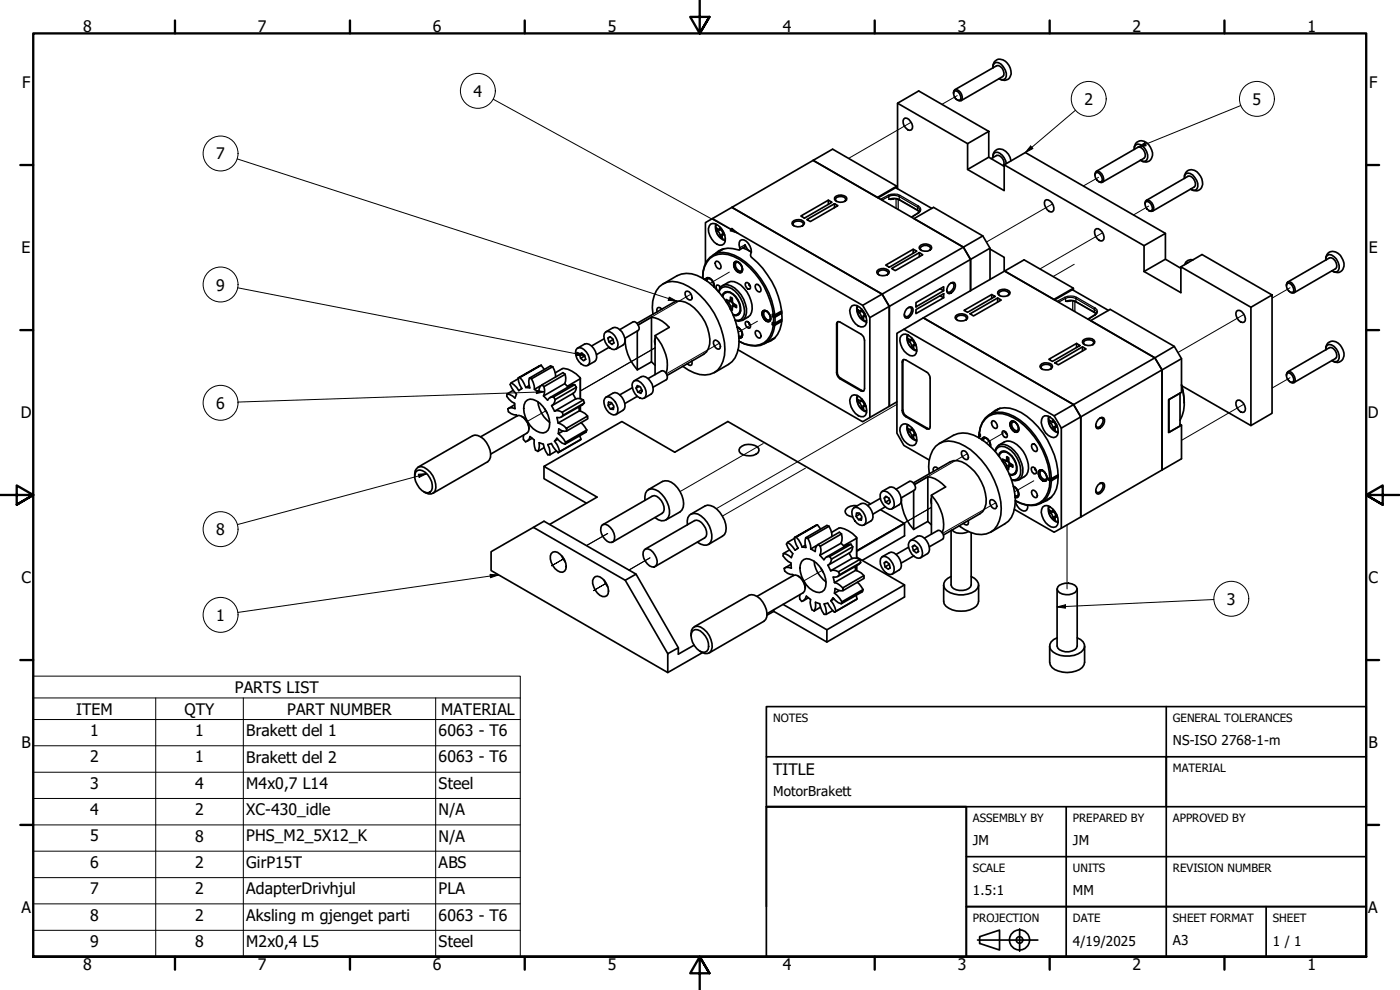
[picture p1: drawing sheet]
<svg xmlns="http://www.w3.org/2000/svg" width="420mm" height="297mm" viewBox="0 0 420 297" stroke-linecap="round" stroke-linejoin="round" font-family="sans-serif">
<!-- layer: Tweak Trail (ISO) -->
<g fill="none" stroke="#000" stroke-width=".3">
<path d="M273.4 36.7l-18.8 10.8M287.3 28.7l-4.6 2.6M329.7 53.2l-4.6 2.6M315.8 61.2l-19.8 11.4M322.4 79.3l-6.4 3.7M330.9 69.8l-18.8 10.9M344.7 61.8l-4.5 2.7M207.4 88.3l-15.9 9.2M218.9 81.6l-5.8 3.4M227.3 96.4l-5.7 3.3M373.3 94.3l-19.8 11.5M387.2 86.3l-5.4 3.2"/>
<path d="M196.6 104.4l-22.4 12.9M196.6 104.3l-22.4 13M215.9 103l-15.9 9.1M387.2 113.3l-5.4 3.1M163.8 123.2l-5.6 3.3M229 133.1l-24.9 14.4M269.2 121.3l-54.3 31.3M290.3 136.1l-15.9 9.2M301.8 129.5l-5.8 3.4M373.3 121.3l-18.7 10.8M241.7 140.4l-24.9 14.5M288.4 158.2v.2"/>
<path d="M298.8 150.9l-15.9 9.1M310.3 144.3l-5.8 3.3M320.2 157.5v19.2M169.2 167.6l-3.8 2.2 3.8-2.2M181.9 175l-3.8 2.2 3.8-2.2M182.4 160.1l-6.4 3.6M195.1 167.4l-6.4 3.7M246.8 171.1l-5.7 3.3M257.1 165.1l22.4-12.8-22.4 12.9"/>
</g>
<!-- layer: Visible (ISO) -->
<g fill="none" stroke="#000" stroke-width=".51">
<path d="M298.7 18.3a2.46 2.46 0 0 1 3.6 .7 3.5 3.5 0 0 1 .2 4.8 2.33 2.33 0 0 1-2.7-.2l.8 .3h.6a1.99 1.99 0 0 0 .5-2.9 3.2 3.2 0 0 0-2.7-2.3l-.6 .3-.3 .5-.1 .9v-.9zM269.4 31l21 12.1M271.2 35.7l.4-.3a2.8 2.8 0 0 1 2.2 3.1l-.3 .5a1.8 1.8 0 0 1-2.2-1.2l-.3-1.6zM286.2 28.1l.1-.9 .3-.3a2.18 2.18 0 0 1 1.9 3.2l-.5 .2-.7-.3M286.5 27.3a1.97 1.97 0 0 1 1.7 2.6l-.4 .2a1.93 1.93 0 0 1-1.3-2.8zM286.6 26.9l12.5-7.2a2.09 2.09 0 0 1 1.8 3.3l-12.5 7.2M296.7 39.4l-21-12.1-6.3 3.7v25.6M250.5 59.2a2.39 2.39 0 0 1 3.6 .3 1.58 1.58 0 0 1-2 1.2l-1.4-.5-.3-.5zM263.5 59.4l5.3-3.1 10.9 6.2M267.8 59.6l2.1 .4 6 3.5M269.1 55.9l-5.8 3.3-19.3-11.1 5.9-3.3 19.2 11.1v.6M290.4 43.1l6.3-3.7v7.8l-6.3 3.6z"/>
<path d="M290.4 50.8l11 6.4v-7.7l6.3-3.7 42.1 24.2M296.7 47.2l4.7 2.7M297.4 47.6l1.7-.9a2.16 2.16 0 0 1 2 3M301.4 49.5l41.9 24.2M303.4 48.2a3.6 3.6 0 0 0-4.1-3.4 2.25 2.25 0 0 0-1.3 2.5l.3-1.3a1.77 1.77 0 0 1 2.5 .6l1 1.6 .2 .9M328.6 52.6l.1-.9 .4-.3a2.18 2.18 0 0 1 1.8 3.3l-.4 .1-.8-.3M328.9 51.8a1.97 1.97 0 0 1 1.7 2.6l-.3 .2a1.86 1.86 0 0 1-1.4-2.8zM329 51.4l12.5-7.2a2.16 2.16 0 0 1 1.8 3.3l-12.5 7.2M341.1 42.7a2.49 2.49 0 0 1 3.7 .8 3.4 3.4 0 0 1 .1 4.8 2.23 2.23 0 0 1-2.6-.2l.7 .3h.7a2.12 2.12 0 0 0 .4-2.9 3.2 3.2 0 0 0-2.7-2.3l-.5 .3-.4 .5-.1 .8v-.8zM356.2 51.4a2.42 2.42 0 0 1 3.6 .8 3.4 3.4 0 0 1 .2 4.7 2.33 2.33 0 0 1-2.7-.1l1.4 .3a2.09 2.09 0 0 0 .5-2.9 2.79 2.79 0 0 0-3.3-2.1l-.4 .6v.8v-.9zM211.7 79.2v-12.4l2.1-1.2 45.1 26 2.1 3.7v30l-2.1 1.2-37.4-21.5M213.3 67.2a2.49 2.49 0 0 1 3 1.2 4.3 4.3 0 0 1 1 4.7 2.02 2.02 0 0 1-3-.5 5 5 0 0 1-1.4-4.8z"/>
<path d="M213.8 65.6l5.8-3.4 45.1 26.1 2.2 3.6v30M214.6 76.1a7 7 0 0 1 7.3-1.1l.2-.3a2.97 2.97 0 0 1 0-2.5 1.76 1.76 0 0 1 2.5 .9 3.4 3.4 0 0 1 .6 3.5l.2 .4a25 25 0 0 1 9.3 18.3 8.1 8.1 0 0 1-3.4 7l-1.3 .5M214.8 78.5l.3-.2a1.72 1.72 0 0 1 1.2 2.2l-.3 .2a1.63 1.63 0 0 1-1.2-2.2zM214.8 67.2a4.2 4.2 0 0 0 2.9 5M215.4 68.7l-.5 .2M216 68.8l.6 .4 .4 1.1M216.2 68.2l-.4 .7-.9-.6v.6l.9 .8 .5 1.5 .5 .3-.1-1h.8M216.4 68.5l-.5 .3M216.7 68.8l.5 1M216.7 74.8l-.5 .4M216.7 70.9l-.4 .3M217.3 74.6l-3.2 1.9"/>
<path d="M217.4 70.2l-.5 .3M220.5 78.6a1.85 1.85 0 0 1 2.3 1.9l-.2 1.2a2.1 2.1 0 0 1-2-.9 2.1 2.1 0 0 1-.1-2.2zM220.7 78.5a2.13 2.13 0 0 1 1.7 3.3 2.13 2.13 0 0 1-1.7-3.3zM221.6 78.7h-.5a1.7 1.7 0 0 0 1.1 2.7l.4-.2 .2-.4M221.9 75l1.6-.9 .1-.6 1.2 1.7M222.9 74.4l2.6 1.2-.5-.2M237.8 66.6a2.39 2.39 0 0 1 3.6 .3 2.13 2.13 0 0 1-3.7 .2zM238.3 67.8l-.3-.4 .1-.5a2.13 2.13 0 0 1 2.9 0l.1 .5-.3 .4M240.3 64.8l8.3-4.7 1.1 .6-8.3 4.8zM242.1 65.9l8.3-4.8 1.1 .6-8.3 4.8zM248.6 60.1v1.2M250.4 61.1v1.2"/>
<path d="M251.1 60.4l-.3-.3v-.6a2.16 2.16 0 0 1 2.9 0l.1 .6-.3 .3M265.8 79.6l8.3-4.8 1 .6-8.2 4.8zM274.1 74.8v1.2M275.9 75.8v1.2M276 74a2.28 2.28 0 0 1 3.6 .2 1.63 1.63 0 0 1-2.1 1.2l-1.3-.5-.4-.5zM276.1 63.1l-.5 .8-2 1.2M276.5 75.1l-.3-.4a1.64 1.64 0 0 1 1.5-1.1 1.64 1.64 0 0 1 1.6 1.1l-.3 .4M295 70.8l-5.9 3.4-14.8-8.6 5.9-3.4 14.8 8.6 2.1 3.7v9.4M297.1 74.7l4.3 2.5v4.2M297.1 74.5l-30.2 17.4v30M313.6 60.2a1.46 1.46 0 0 1 2.1 .7 2.03 2.03 0 0 1 .2 2.6 2.37 2.37 0 0 1-2.3-3.3zM328.7 68.9l.4-.3a2.41 2.41 0 0 1 1.9 3.6 1.78 1.78 0 0 1-2.2-1.3l-.3-1.4z"/>
<path d="M343.3 73.7l6.5-3.7v7.8M343.3 73.7v7.8M343.7 60.8l.3-.3a1.91 1.91 0 0 1 1.7 2.6 1.32 1.32 0 0 1-1.8-1zM343.7 61.2v-.8l.4-.3a2.23 2.23 0 0 1 1.8 3.2l-.4 .1-.8-.2M344 60.1l12.6-7.2a2.13 2.13 0 0 1 1.8 3.2l-12.5 7.3M356.5 78.9l-.8 .4M358.1 78a2.03 2.03 0 0 0-2.6 1.4M398.6 75.9a2.53 2.53 0 0 1 3.7 .7 3.4 3.4 0 0 1 .1 4.9 2.33 2.33 0 0 1-2.7-.2l1.5 .3a2.17 2.17 0 0 0 .4-2.9 3.5 3.5 0 0 0-2.7-2.3l-.6 .2-.3 .6-.1 .8v-.9zM181.7 99.6a2.52 2.52 0 0 1 3.3 2 2.44 2.44 0 0 1-.1 3.1 2.14 2.14 0 0 1-2.7-1.1 3.4 3.4 0 0 1-.5-4zM181.9 99.6l2.1-1.3a2.44 2.44 0 0 1 2.7 1.3 3.8 3.8 0 0 1 .7 3.5l-2.6 1.7M186 98.9l4-2.3a1.76 1.76 0 0 1 1.5 2.6l-4 2.3M191.2 97l11-6.3a4.7 4.7 0 0 1 4.8 .7 13.5 13.5 0 0 1 6 11.9l-1 2.3-.8 .7-11 6.3"/>
<path d="M195.5 95.2a8.1 8.1 0 0 1 5.4 3l-4.3 2.5v11.7M195.5 95.2v13.4l-4.2 2.4v-11.7M195.5 95.2l-4 2.3M196 94.3a8.8 8.8 0 0 1 2.9-9.1 7.2 7.2 0 0 1 7.7 .8 23.1 23.1 0 0 1 10.8 20.7 6.5 6.5 0 0 1-4.4 5.6 9.3 9.3 0 0 1-8.1-2.4M198.6 92.8l-.5-.5h-.5l-.5 .6 .1 .7M199 85.2l4.2-2.5a7.6 7.6 0 0 1 7.7 .8 23.9 23.9 0 0 1 10.9 18.8 8.2 8.2 0 0 1-3.2 7l-4.2 2.5M205.9 87.4a1.8 1.8 0 0 1 1.7 2.4l-.3 .2a1.79 1.79 0 0 1-1.4-2.6zM210.9 83.5a6.6 6.6 0 0 1 4.6-7.2 11.3 11.3 0 0 1 9.6 4.1 24.1 24.1 0 0 1 7 14.1M210.9 83.5l.4 .2M210.9 83.5a7.1 7.1 0 0 1 4.7-7.6 12 12 0 0 1 9.8 4.2 24.9 24.9 0 0 1 7.1 14.4M211.7 84l.3-.5a1.85 1.85 0 0 1 2.3 1.9v.7a2.68 2.68 0 0 0-1.8-2.7l-.5 .2-.2 .5M213.2 83.6h-.5l-.4 .2-.1 .5"/>
<path d="M214.3 85.6l-.1 .4M215.6 87.4v.1a2.41 2.41 0 0 1 3.8-1.7 8.5 8.5 0 0 1 4.4 9.1 2.32 2.32 0 0 1-3.1 1.3M215.8 87.6a2 2 0 0 1 2.8-1.4 8.1 8.1 0 0 1 4.7 8.2 2.03 2.03 0 0 1-2.6 1.7M216 85.9l.1 .5M216.2 86.2l-.7-.7-.4 .1-.2 .3 .2 1M216.7 88.8a1.79 1.79 0 0 1 1.4-1.4 1.79 1.79 0 0 1 1.9 .8 5.5 5.5 0 0 1 2.1 5.8l-1.2 .7-.8-.1M216.9 85.7l1.6-.9a3.4 3.4 0 0 1 3.8 .7 9 9 0 0 1 3.3 8.2l-.4 .8-.7 .6-1.7 1M216.9 89a1.5 1.5 0 0 1 2.2-1.2 5.5 5.5 0 0 1 2.8 6l-1.1 .7-.8-.2M217.8 87.6l-.3 .3M217.9 89.8l1 .5 .2-.1 .1-1.1 .6 .4a1.81 1.81 0 0 0 1.2 2.2v.6l-.5-.4-.7 .1v1.1l-.6-.3a1.84 1.84 0 0 0-1.3-2.3zM218.5 90.2l-.6 .3M219 87.6h-.6l-.8 .3"/>
<path d="M219.1 90.3l.8 .8 .1 .8M219.8 92.4l-.6 .4M219.8 89.8l-.8 .5M220.7 91.5l-.7 .4M221.2 98.1a2.55 2.55 0 0 1 1.5 3l-1 .3 .9-.3a2.32 2.32 0 0 0-1.4-2.9M221.3 98.2l.3 .1M221.7 94.3l-.5 .1M222.2 93.3l-.2 .5-.6 .5M223.7 96.6l.3-.2a1.36 1.36 0 0 1 1 2 1.29 1.29 0 0 1-1.3-1.8zM223.8 84.8a1.29 1.29 0 0 1 1.4 1.8l-.3 .2a1.43 1.43 0 0 1-1.1-2zM224.8 85.1v.5l.4 .2M224.8 96.8v.5l.4 .2"/>
<path d="M226.8 85.5l.3-.2a1.72 1.72 0 0 1 1.2 2.1l-.3 .2a1.63 1.63 0 0 1-1.2-2.1zM226.8 99.4l.3-.2a1.6 1.6 0 0 1 1.2 2.1l-.3 .2a1.6 1.6 0 0 1-1.2-2.1zM228.9 93.5l.3-.3a2.1 2.1 0 0 1 1.6 3.2 2.37 2.37 0 0 1-1.9-2.9zM229 93.3a2.09 2.09 0 0 1 2 3.1 2.09 2.09 0 0 1-2-3.1zM230.1 93.4l-.5-.1a1.7 1.7 0 0 0 1.1 2.8l.4-.2 .2-.5M232.1 94.5l-.3-.2v.6l.4 .3v1.8l-.4-.2v.6l.3-.2 .3 .2 2.2-1.3M232.1 97.6a6 6 0 0 1-8.6 5.6l-1.7-.8a7 7 0 0 0 8.9-.3l.9-1.3 .9-3.2M232.1 94.5h.4M232.1 97v.2M232.1 94.7l-.3 .2M232.2 95.2h.4v1.8h-.4M232.4 94.5v.4"/>
<path d="M232.4 97v.4M234.6 93.3l-2.1 1.2M234.6 96.4l-2.1 1.2-.7-.2M234.6 93.6l-2.2 1.3-.3-.4M234.6 95.8l-2 1.2M234.6 94l-2 1.2M251.4 96.6h.7l6.3 3.7a2.23 2.23 0 0 1 1.1 1.8l-.2 15-.2 .2h-.7l-6.3-3.6a2.39 2.39 0 0 1-1-1.9v-14.5zM251.5 96.5l-.2 .6v14.6a2.23 2.23 0 0 0 1 1.8l6.3 3.6 .6 .2M255.7 91.7a2.49 2.49 0 0 1 3.1 1.2 4.3 4.3 0 0 1 .9 4.7 2.02 2.02 0 0 1-3-.5 5.2 5.2 0 0 1-1.4-4.8zM257.2 91.7a4.2 4.2 0 0 0 2.9 5M257.8 93.2l-.4 .3M258.4 93.3l.9 .8 .1 .8"/>
<path d="M258.6 92.7l-.2 .5-.2 .1-.8-.5v.7l.8 .7 .5 1.5 .5 .3-.1-1h.8M258.8 93l-.5 .3M258.9 91.6l5.8-3.3-45.1-26.1 24.4-14.1 45.1 26.1 2.2 3.6v9.4v-9.4l-2.2-3.6-24.4 14.1 2.2 3.6-5.9 3.4M259.1 93.3l.6 1M259.1 95.4l-.4 .3M259.8 94.6l-.5 .3M263.2 81.3a2.39 2.39 0 0 1 3.7 .2 1.93 1.93 0 0 1-2.9 1.1l-.6-.4-.3-.4zM263.8 82.5l-.3-.4a1.63 1.63 0 0 1 1.5-1.1 1.63 1.63 0 0 1 1.6 1.1l-.4 .4M267.6 80.6l8.3-4.8 1 .6-8.2 4.8zM271.3 98.8l5.8-3.4 45.1 26-45.1-26 24.4-14.1 45.1 26.1 2.1 3.6-24.3 14.1v30l24.3-14.1v-30l-2.1-3.6-19.3-11.2 5.9-3.4 19.2 11.1 2.2 3.7v10.1l-3.9 2.2v9.9l3.9-2.2M272.1 92.7l1.1-.6 .5 .1a2.42 2.42 0 0 1-1.6 3.3l-.4-.2a2.14 2.14 0 0 1 .4-2.6zM272.6 92.3l.5-.1 .4 .2a2.14 2.14 0 0 1-1.5 2.6l-.4-.1-.2-.5"/>
<path d="M274.9 92.9l8.3-4.8v1.2l-8.3 4.8zM274.9 90.8l8.3-4.8v1.2l-8.3 4.9zM282.1 88.8l1.1 .5M282.1 86.7l1.1 .5M284.9 85.3l1.1-.6 .4 .1a2.39 2.39 0 0 1-1.5 3.3l-.5-.2a2.14 2.14 0 0 1 .5-2.6zM285.3 84.9h.5l.4 .2a2.02 2.02 0 0 1-1.5 2.6l-.4-.1-.2-.6M286.8 94.9a2.39 2.39 0 0 1 3.6 .2 1.58 1.58 0 0 1-2 1.2l-.9-.1-.5-.4-.4-.4zM287.3 96.1l-.3-.4a1.76 1.76 0 0 1 3-.5l.1 .5-.3 .4M289.3 93.1l8.3-4.7 1 .5-8.2 4.8zM291.1 94.2l8.3-4.8 1.1 .6-8.3 4.8zM297.6 88.4v1.2M299.4 89.4v1.2"/>
<path d="M299.5 87.6a2.39 2.39 0 0 1 3.6 .1 1.93 1.93 0 0 1-2.8 1.1l-.6-.4-.3-.4zM300 88.7l-.3-.4a1.63 1.63 0 0 1 1.6-1.1 1.63 1.63 0 0 1 1.5 1.1l-.3 .4M316.5 90l5.3-3.1 10.9 6.2M320.9 90.2l2.1 .4 5.9 3.6M322.1 86.5l-5.8 3.3-14.8-8.5 5.8-3.3 14.8 8.5v.6M329.1 93.7l-.6 .8-2 1.2M343.3 81.5l11.1 6.3v-7.7l6.3-3.7 21.1 12.1M354.4 80.5l-4.6-2.7-6.5 3.7M354.4 80.1l21 12.1M371.1 93.4l.4-.3a2.38 2.38 0 0 1 1.9 3.5 2.29 2.29 0 0 1-2.3-3.2zM375.4 92.2l6.4-3.7v35.5l-6.4 3.7zM386.1 85.7l.1-.8 .3-.3a2.46 2.46 0 0 1 2.2 2.8l-.8 .5-.7-.3"/>
<path d="M386.4 85a1.91 1.91 0 0 1 1.7 2.6l-.4 .2a1.89 1.89 0 0 1-1.3-2.8zM386.5 84.6l12.5-7.2a2.13 2.13 0 0 1 1.8 3.2l-12.5 7.3M153.4 114.9l1.7 1.4 .6 .9 .9-.6M154 117.1l-1.9 1.1v.7l1.5 1.7 .8 .4 .2 1.6-1.6-.2-.6 .3 .2 .9 .8 .5 1.6 .4 .1 .3M155.5 113.7l-2.1 1.2-.3 .5 1.1 2 .8 .8-.4 1.2-.8-.6-1.7-.6M155.5 113.4l6.9-3.8zM155.5 113.4l.1 1.1 1 2.1M156 113.3l.8 .9 1 2.1M156.6 116.6l-.2 .1M158.8 115.7l-1 .6M158.9 113.5l-.2 .8 .3 2.1-1.2-.1M159.5 113.7l.8 2.1 .1 1"/>
<path d="M162.2 115.7l-1.8 1.1M162.4 109.6l1 1.3M162.6 115.5l-.5 .4-.4 1.7-1.3-.8M162.6 115.5l.7 .5M163.1 118.8l1.2 1.3 1.1-.9 .7-.1M163.3 116l.1 1.1-.3 1.7M165.9 110l.8 2.1 .1 1M165.9 110l-.7-.2-6.3 3.7 .6 .2M165.9 110l-6.4 3.7M166.6 119.9l-.2 .8-.9 1 .9 1.7M166.6 111.9l2.2-1.3a6.2 6.2 0 0 1 5.4 2.9l-3.9 2.4M169.5 115.1l-6.4 3.7"/>
<path d="M169.5 115.1l1 1M169.6 112.3l.2 1.1-.3 1.7M169.6 112.3l-6.3 3.7M169.6 112.3l-.6-.5-6.4 3.7M171.9 118.1l.9 1.6M172.5 115.4l-1.1 .2-6.4 3.7M172.5 115.4l-6.4 3.7 .5 .8M172.5 115.4l.5 .8M172.8 119.7l1.4-.1 .9 .4M172.8 119.7l-6.4 3.7M173 116.2l-.5 1.4-.4 .4-6.4 3.7M173 116.2l-6.4 3.7"/>
<path d="M173.2 104.5a2.19 2.19 0 0 1 2.8 1.1 3.4 3.4 0 0 1 .5 4 2.24 2.24 0 0 1-2.8-1.1 3.4 3.4 0 0 1-.5-4zM173.4 104.4l2.1-1.2a3.3 3.3 0 0 1 3.5 3.2l-.1 1.6-.4 .4-2.2 1.3M173.9 106.3l.7-.4 .9 .7 .3 1.2-.7 .5-.9-.8zM174.2 113.5v6.1M174.6 106l-.7 .3M175.5 106.8l-1.3 .7M181.3 101.6l-3.8 2.2M181.5 119.6l.4-.5a2.5 2.5 0 0 1 2.8 1.5 3.5 3.5 0 0 1 .5 3.4 1.6 1.6 0 0 1-2.5-.3 4.1 4.1 0 0 1-1.2-4.1zM181.9 119.2l2.1-1.2a2.24 2.24 0 0 1 2.7 1.2 3.6 3.6 0 0 1 .7 3.5l-2.6 1.7M182.4 101.5l.7-.5 .9 .7 .2 1.2-.6 .5-.8-.8zM182.8 104.2l-3.8 2.2M183.1 101.1l-.7 .4"/>
<path d="M184 101.9l-1.2 .7M187.6 101.5a13.4 13.4 0 0 0 3.7 9.5M189.8 116.3l-3.8 2.2M190.3 114.3l2.2-1.3a3.3 3.3 0 0 1 3.5 3.2l-.2 1.6-.3 .4-2.2 1.3M190.3 114.3a3.4 3.4 0 0 1 3.6 3.9l-.2 .8-.3 .4a2.65 2.65 0 0 1-3.3-2.1 2.31 2.31 0 0 1 .2-3zM191.3 115.7l.9 .4 .5 1.2-.4 .7-.8-.3-.6-1.3zM191.3 118.9l-3.8 2.2M191.8 115.9l-.9 .5M192.6 117l-1.1 .7M194.5 113.6l4-2.3a1.72 1.72 0 0 1 1.5 2.6l-4 2.3M195.5 108.6l1.1 1M196.6 101.6v1.7"/>
<path d="M196.6 100.7a12.2 12.2 0 0 1 3.3 11.2M207.6 108.3v1.2l-.4 .2-1-.6M214.4 102.2a1.6 1.6 0 0 1 1.5 .8 1.6 1.6 0 0 1-.1 1.8 1.83 1.83 0 0 1-1.4-2.6zM222.8 100.3l-.2 .5h-.9M232.2 101.6l-.6 .2M232.7 101.3l-3.3 1.8M255.7 118.7a2.49 2.49 0 0 1 3.1 1.2 4.4 4.4 0 0 1 .9 4.7 2.11 2.11 0 0 1-3-.5 5 5 0 0 1-1.4-4.9zM257.2 118.7a4.2 4.2 0 0 0 2.9 4.9M258.6 119.6l-.2 .6-.2 .1-.8-.6v.7l.8 .7 .5 1.5 .5 .3-.1-.9h.8M258.8 119.9l-.5 .4M270.5 100.7a1.96 1.96 0 0 1 2.9 .5 4.1 4.1 0 0 1 1.1 5.4 2.59 2.59 0 0 1-3.1-1.2 5.5 5.5 0 0 1-1.3-4.1zM270.8 108.2l.6-.3 .4 .1 6.3 3.6a2.49 2.49 0 0 1 1 1.9v14.9l-.6 .4-.4-.2-6.3-3.6a2.23 2.23 0 0 1-1-1.8z"/>
<path d="M271.2 107.9l-.2 .6v14.5a2.23 2.23 0 0 0 1 1.9l6.3 3.6 .7 .1M272.3 100.4a4.2 4.2 0 0 0 2.8 4.9M272.9 101.9l-.5 .2M273.5 101.9l.8 .9 .1 .8M273.6 101.4l-.4 .6-.8-.5v.6l.8 .8 .5 1.5 .6 .3-.1-1 .2-.1 .6 .1M273.9 101.7l-.5 .3M274.1 102l.5 .9M274.1 104.1l-.4 .3M274.8 103.3l-.5 .3M312.7 109.1a3.2 3.2 0 0 1 2.9 .2l.2 .5a1.53 1.53 0 0 1-2 1.2l-1.4-.5-.3-.5zM312.8 110.8l-.4-.5a1.43 1.43 0 0 1 2-1l.7 .2 .4 .4v.4l-.3 .5M314.8 107.8l8.3-4.8 1 .7-8.3 4.7z"/>
<path d="M316.6 108.9l8.3-4.8 1 .6-8.3 4.8zM323.1 103v1.3M324.9 104.1v1.2M324.9 102.2a2.39 2.39 0 0 1 3.6 .3 1.58 1.58 0 0 1-2 1.2l-1.4-.5-.2-.5zM325.5 103.4l-.3-.4v-.5a2.13 2.13 0 0 1 3 0l-.3 .9M352.4 103.9l-30.2 17.5 2.2 3.7v30l-5.9 3.4M354.6 107.6l-5.9 3.4v30l5.9-3.3v-10.1l-.5-.3M354.6 115.6a13.3 13.3 0 0 1-.5 10.5M354.6 115.4l.4 1.8 .4 3.8M354.6 115.7l20.8 12M386.1 112.6l.1-.7 .3-.3a2.18 2.18 0 0 1 1.9 3.2l-.5 .1-.7-.3M386.4 111.9a1.91 1.91 0 0 1 1.7 2.6l-.4 .2a1.89 1.89 0 0 1-1.3-2.8z"/>
<path d="M386.5 111.6l12.5-7.3a2.13 2.13 0 0 1 1.8 3.3l-12.5 7.2M398.6 102.9a2.49 2.49 0 0 1 3.7 .7 3.3 3.3 0 0 1 .1 4.8 2.07 2.07 0 0 1-2.7-.2l1.5 .3a2.17 2.17 0 0 0 .4-2.9 2.79 2.79 0 0 0-3.3-2l-.3 .5-.1 .9v-.9zM144.3 131l10.8-6.2a2.2 2.2 0 0 1 2.7 1.3 3.5 3.5 0 0 1 .8 3.4l-.5 .5-10.8 6.3M154.4 121.5l-1.8 1M156.6 125a4.3 4.3 0 0 1 2.1 3.6M157.2 130.5l-.1 1.4 .6 .7 1.1-.9 .3-.7 1.2 1 .1 2 .3 1.1 .7 .3M157.7 120.6a2.32 2.32 0 0 1 3.3-.3 8.2 8.2 0 0 1 3.8 7.9 2.26 2.26 0 0 1-3.8 1.1 8.3 8.3 0 0 1-3.7-7.8zM159.7 131.5l-1.5 .9M161.4 120.5a9 9 0 0 0 3.6 6.2M161.4 135.4l.3-.7 .1-1.9 1.3 .5 .7 2.1 .6 1h.6M163.3 139.9v3.7l12.7 7.4M163.3 134.3l-1.9 1.1"/>
<path d="M163.4 122.6l.8 1.3M166.4 123.4l.7-.2 1.6 .5M166.4 132.4l.7 .9 .9 2.2M166.4 132.4l.7-.9 1.6 1.5 .8 .3M167 135.3l-2 1.1M167.4 131.8l-1 .6M167.5 135.8l-1.4-1.6-.6-1.1-1.1 .3 .4 1 .2 2M167.5 126.9l1.7 .8 .8 .8M167.6 130.1l1.5 1.6 .6 1M169 129.3l-1.4 .8M169 124.6l-1.1 .7h-.8l.4 1.6M169.7 132.7l6.4-3.7-.2 .7-6.4 3.6z"/>
<path d="M170 128.5l6.3-3.7 .1 .9-6.3 3.6zM170.1 129.3l-1.6-.1-.8-.5-.1 1.4M173.7 122.1l.2 1.1M173.9 123.2l1.7 .9 .7 .7M173.9 123.2l-6.4 3.7M174 130.7l.4 1.1-6.9 4M174.2 121.8v1.5M174.4 126.8l1.7 2.2M174.4 131.8l-6.9 4M175.1 120l.3 .9-.6 .6-6.3 3.6M175.1 120l-6.4 3.7 .3 .9M175.4 120.9l-6.4 3.7"/>
<path d="M182.6 120.7l.9 .1 .7 1-.1 1.1-.9-.2-.7-1zM183.6 121l-1.1 .7M184.1 122.2l-.9 .5M222.1 134.4a4.1 4.1 0 0 1 5.6 .2l.1 .6a2.91 2.91 0 0 1-3.8 1.5 1.99 1.99 0 0 1-2.2-1.8zM257.8 120.1l-.4 .3M258.4 120.2l.6 .4 .4 1.2M259.1 120.3l.6 .9M259.1 122.4l-.4 .2M259.8 121.6l-.5 .3M266.9 121.9l-5.9 3.4M269.2 120.6l-2.3 1.3M270.5 127.6a1.96 1.96 0 0 1 2.9 .5 5 5 0 0 1 1.6 4.9l-.5 .5a2.59 2.59 0 0 1-3.1-1.2 5.5 5.5 0 0 1-1.3-4z"/>
<path d="M272.3 127.4a4.2 4.2 0 0 0 2.8 4.9M272.9 128.8l-.5 .3M273.5 128.9l.8 .8 .1 .8M273.6 128.3l-.4 .7-.8-.6v.7l.8 .7 .5 1.5 .6 .3-.1-.9h.8M273.9 128.6l-.5 .4M274.1 129l.5 .9M274.1 131l-.4 .3M274.8 130.3l-.5 .2M281.9 133.1l4.2-2.5a7.6 7.6 0 0 1 7.7 .8 24.3 24.3 0 0 1 10.9 18.8 8 8 0 0 1-3.2 7l-4.2 2.5M288.8 135.3a1.8 1.8 0 0 1 1.7 2.4l-.3 .2a1.79 1.79 0 0 1-1.4-2.6zM293.8 130.7v-.2v.9v-.7l.4 .3v-.6l-.3-.2a6.2 6.2 0 0 1 8.7-6 22.4 22.4 0 0 1 12.3 15.2l.6 4.2M293.9 130.2a6 6 0 0 1 8.6-5.6 20.5 20.5 0 0 1 10.4 10.6 20.5 20.5 0 0 1 2.2 8.4"/>
<path d="M294.1 130.3l-.3 .2M294.6 131.9l.3-.5a1.85 1.85 0 0 1 2.3 1.9v.7M294.7 131.9l.3-.5a1.75 1.75 0 0 1 2.2 1.9v.6M296 131.5l-.4-.1-.4 .3-.1 .5M297.2 133.5l-.1 .3M297.6 124a6.1 6.1 0 0 1 7.1-1 23 23 0 0 1 12.7 22 6.4 6.4 0 0 1-4.5 5.7M297.7 126.4l.3-.2a1.72 1.72 0 0 1 1.2 2.2l-.3 .2a1.63 1.63 0 0 1-1.2-2.2zM298.6 135.4a2.41 2.41 0 0 1 3.7-1.7 8.9 8.9 0 0 1 4.7 8 2.41 2.41 0 0 1-3.4 2.4M298.7 135.5a2.2 2.2 0 0 1 3.8-1 8.3 8.3 0 0 1 3.8 7.8 2.09 2.09 0 0 1-2.7 1.6M299.6 122.7l-.5 .4M299.7 136.7a1.58 1.58 0 0 1 2.4-1.1 5.7 5.7 0 0 1 2.9 6.2l-.5 .6-.7 .2-.8-.1M299.7 133.6a4.1 4.1 0 0 1 6.5 .8 8.5 8.5 0 0 1 2.3 7.2l-.4 .8-.6 .6-1.7 1"/>
<path d="M299.8 136.9a1.62 1.62 0 0 1 1.3-1.4 1.62 1.62 0 0 1 1.7 .7 5 5 0 0 1 2 5.5l-.4 .5-.7 .2-.8-.2M300.2 122.5l-3.2 1.9M300.7 135.4l-.3 .4M300.9 137.7l.9 .5 .3-.2v-1l.6 .3a1.81 1.81 0 0 0 1.3 2.3v.6l-.7-.4-.5 .1-.1 1.1-.6-.4a1.84 1.84 0 0 0-1.2-2.2zM300.9 129.3a1.29 1.29 0 0 1 1.4 1.8l-.4 .2a1.43 1.43 0 0 1-1-2zM301.4 138l-.5 .4M301.9 129.7v.4l.4 .2M301.9 135.5l-1.4 .2M302 138.2l.3 .1a1.4 1.4 0 0 1 .6 1.4l.8-.3M302.7 137.7l-.8 .5M303.3 126.7l.3-.3a2.38 2.38 0 0 1 2 2.9l-.4 .4a2.3 2.3 0 0 1-1.9-3zM303.3 126.7l.4-.3a2.03 2.03 0 0 1 1.5 3.2 2.27 2.27 0 0 1-1.9-2.9z"/>
<path d="M303.4 126.5a1.64 1.64 0 0 1 2.1 1.1l.3 .8v.7l-.3 .4a1.6 1.6 0 0 1-2.1-1.1l-.3-.8v-.7zM304.5 126.6l-.5-.1a1.7 1.7 0 0 0 1.1 2.8l.5-.2 .1-.5M309.7 133.3l.3-.2a1.72 1.72 0 0 1 1.2 2.2l-.3 .2a1.63 1.63 0 0 1-1.2-2.2zM312.9 125.1a2.05 2.05 0 0 1 2.9 .6 4.9 4.9 0 0 1 1.6 4.8 1.66 1.66 0 0 1-2.8 .2 4.7 4.7 0 0 1-1.7-5.6zM314.7 124.9a4.2 4.2 0 0 0 2.9 4.9M315.3 126.4l-.5 .2M315.9 126.4l.6 .5 .4 1.2M316 125.8l-.1 .6-.2 .1-.9-.5v.6l.9 .8 .5 1.4 .5 .3-.1-.9h.8M316.3 126.2l-.5 .3M316.4 124.8l5.8-3.4 2.2 3.7-5.9 3.3M316.5 126.5l.6 .9M316.6 128.6l-.4 .2"/>
<path d="M317.2 127.8l-.5 .3M318.5 128.4l-2.1-3.6-45.1-26-2.1 1.2v30l2.1 3.7 7.6 4.3M318.5 128.4v30.1l-2.1 1.2-12-6.9M329.6 125.9l1.1-.7 .5 .2a2.16 2.16 0 0 1-2.1 3.1 2.14 2.14 0 0 1 .5-2.6zM330.1 125.5l.5-.1a1.32 1.32 0 0 1-.1 2.2l-.5 .5-.6 .2-.3-.2-.2-.5M350.7 129.7l.1-9.8 3.3-1.9v9.8l-3.3 1.9M371.1 120.3l.4-.2a2.41 2.41 0 0 1 1.9 3.5 2.37 2.37 0 0 1-2.3-3.3zM124.5 142.9a2.18 2.18 0 0 1 1-2.6 2.18 2.18 0 0 1 2.8 .6 6.5 6.5 0 0 1 2.3 6.3 2.13 2.13 0 0 1-3.5 .3M124.8 141.6a1.92 1.92 0 0 1 2.8 .1 5 5 0 0 1 1.9 5.5 1.85 1.85 0 0 1-2.9 0 5.1 5.1 0 0 1-1.8-5.6zM125.4 140.2l16.5-9.5a4.3 4.3 0 0 1 4.7 3.2 3.9 3.9 0 0 1-.2 4.6l-16.5 9.5M160.1 158.2l3.2-1.8 27.6 15.9M180.6 157.7a1.77 1.77 0 0 1 2.6 .6 3.8 3.8 0 0 1 .9 4.1 1.77 1.77 0 0 1-2.6-.6 3.8 3.8 0 0 1-.9-4.1z"/>
<path d="M180.8 157.5l14.9-8.6a2.24 2.24 0 0 1 2.7 1.3 3.6 3.6 0 0 1 .7 3.4l-.4 .4-14.8 8.6M193.5 150.1a2.57 2.57 0 0 1 2.2-3.4 7.2 7.2 0 0 1 5.2 6.4 2.46 2.46 0 0 1-1.2 3 2.46 2.46 0 0 1-3.1-.8M194.6 146.9l4.2-2.5a3.8 3.8 0 0 1 4.5 2 6.3 6.3 0 0 1 1.4 6.6l-.6 .6-4.3 2.4M206.3 157.5a2.48 2.48 0 0 1 2.2-3.5 7.1 7.1 0 0 1 5.1 6.5 2.36 2.36 0 0 1-2.3 3.1l-2-.9M207.3 154.3l4.3-2.5a3.7 3.7 0 0 1 4.4 1.9 6.2 6.2 0 0 1 1.4 6.7l-4.8 3M245.3 157.5l1 1.2M248.8 157.9l.8 2 .1 1.1M248.8 157.9l-.6-.2-6.4 3.6 .6 .2M248.8 157.9l-6.4 3.6M249.6 159.8l2.4-1.4a7.7 7.7 0 0 1 5.1 3l-3.9 2.4M256.3 152.3l2.1-1.2a2.39 2.39 0 0 1 2.7 1.3 3.6 3.6 0 0 1 .7 3.5l-2.5 1.6M256.3 152.3a2.79 2.79 0 0 1 3.2 2.2 2.29 2.29 0 0 1-.2 3 3.3 3.3 0 0 1-3.6-3.1l.1-1.6z"/>
<path d="M257 153.9h.9l.7 1.1-.1 1-.8-.1-.8-1zM257.3 151.8a3.3 3.3 0 0 0-3.7 1.5 2.12 2.12 0 0 0 2.3 1.8M258.1 154.2l-1.2 .7M258.6 155.4l-.9 .5M261.2 151.2l-42.8-24.7-15.9 9.2-15.9-9.2-23.3 13.4 15.9 9.2-14.2 8.2M264.2 149.5l-3.8 2.2M264.3 153l7.2 4.1v3.7l-12.7 7.3M264.5 147.7a1.83 1.83 0 0 1 2.6 .6 3.7 3.7 0 0 1 .9 4.1l-.5 .4a3.8 3.8 0 0 1-3-5.1zM264.7 147.4l2.2-1.2a2.44 2.44 0 0 1 2.7 1.3 3.8 3.8 0 0 1 .7 3.5l-2.5 1.6M265.7 152.1l-3.8 2.2M265.8 148.9l1 .6 .4 1.1-.5 .6-1-.5-.3-1.2zM266.1 149l-.7 .5"/>
<path d="M267 150l-1.3 .7M268.9 146.8l4-2.4a1.72 1.72 0 0 1 1.5 2.7l-4 2.3M270.5 149.3a13.9 13.9 0 0 0 3.7 9.6M271.5 157.1l-14.4 8.3M274.1 144.9l11-6.3a5.2 5.2 0 0 1 6.1 1.7 13.8 13.8 0 0 1 4.7 10.9l-.9 2.3-.9 .7-11 6.3M278.4 143.1a8.1 8.1 0 0 1 5.4 3l-4.3 2.5v11.7M278.4 143.1v13.3l-4.2 2.5v-11.7M278.4 143.1l-4 2.3M278.4 156.4l1.1 1.1M278.9 142.2a8.8 8.8 0 0 1 3-9.1 7.2 7.2 0 0 1 7.7 .7 23.1 23.1 0 0 1 10.8 20.7 6.5 6.5 0 0 1-4.4 5.7 9.3 9.3 0 0 1-8.2-2.4M279.5 149.5v1.7M279.5 148.6a13.8 13.8 0 0 1 3.6 10.1l-.3 1.1"/>
<path d="M281.6 140.6l-.5-.4-.6-.1-.5 .7 .2 .7M285.4 159.2v16.3a2.35 2.35 0 0 0 2.5 1.7 3.2 3.2 0 0 0 3.6-1.7v-15.7M285.7 159a4.4 4.4 0 0 0 4.9 .5M290.6 156.2l-.1 1.1-.4 .2-1-.5M297.3 150a1.65 1.65 0 0 1 1.6 .9 1.65 1.65 0 0 1-.2 1.7 1.86 1.86 0 0 1-1.4-2.6zM302.7 140.3l-.6 .3M304.2 145.9a2.66 2.66 0 0 1 1.4 3.1l-.4 .3-.5-.1M304.2 146a2.44 2.44 0 0 1 1.4 3l-.4 .2-.5-.1M304.2 146.1l.3 .1M304.7 142.2l-.5 .1M305.2 141.1l-.3 .6-.6 .5M305.7 148.2l-.1 .4-.5 .2-.5-.1"/>
<path d="M309.7 147.2l.3-.1a1.6 1.6 0 0 1 1.2 2l-.3 .2a1.6 1.6 0 0 1-1.2-2.1zM309.7 140.2a1.29 1.29 0 0 1 1.3 1.8l-.3 .2a1.3 1.3 0 0 1-1-2zM310.6 140.5v.5l.4 .2M311.8 141.4l.3-.3a2.37 2.37 0 0 1 2 2.9l-.4 .3a2.28 2.28 0 0 1-1.9-2.9zM311.9 141.1a1.54 1.54 0 0 1 2 1.3l.3 .7v.7l-.3 .5a2.09 2.09 0 0 1-2-3.2zM312.9 152.1a1.96 1.96 0 0 1 2.9 .5 4.1 4.1 0 0 1 1.1 5.4 2.59 2.59 0 0 1-3.1-1.2 4.5 4.5 0 0 1-.9-4.7zM313.1 141.3l-.6-.1a1.5 1.5 0 0 0 .6 2.5l.5 .2 .4-.2 .2-.4M314.7 151.8a4.2 4.2 0 0 0 2.9 5M315 143.6l.3 .4M315 143.8l-.3 .2M315.1 144.3a6.8 6.8 0 0 1-4.3 7.1 8.2 8.2 0 0 1-6.1-1.2M315.1 143.6l-.4-.2v.6l.4 .3"/>
<path d="M315.1 149.5l-.6 .2M315.1 143.6h.4M315.1 144.3h.4M315.3 153.3l-.5 .3M315.5 144.3a6.9 6.9 0 0 1-4.5 7.3 8.7 8.7 0 0 1-6.3-1.3 3.1 3.1 0 0 0 3.1 3l.6-.9v-.8M315.6 149.1l-3.2 1.9M315.9 153.3l.8 .9 .2 .8M316 152.8l-.1 .5-.2 .2-.9-.5v.6a2.49 2.49 0 0 1 1.4 2.2l.5 .3-.1-.9 .3-.2 .5 .2M316.3 153.1l-.5 .4M316.5 153.5l.6 .9M316.6 155.6l-.4 .2M317.2 154.7l-.5 .4"/>
<path d="M317.6 142.7l-2.3 1.3v-.4M317.6 142.5l-2.1 1.1M317.6 143.1l-2.1 1.2M329.6 145.5l1.1-.7 .5 .2a2.42 2.42 0 0 1-1.6 3.3l-.5-.2a2.14 2.14 0 0 1 .5-2.6zM330.1 145.1l.5-.1 .4 .3a1.82 1.82 0 0 1-1.9 2.4l-.2-.5M147.4 165.5l12.7-7.3 27.5 15.9 12.8 22v5.7l-53-30.6zM165.4 166.1a1.67 1.67 0 0 1 2.7 .2 4 4 0 0 1 1.3 5.1 2.11 2.11 0 0 1-2.8-.8 4.5 4.5 0 0 1-1.2-4.5zM168.5 166.7l1.2 1.9M178.2 173.5l.4-.5a2.6 2.6 0 0 1 2.9 1.4 3.8 3.8 0 0 1 .6 4.3 2.08 2.08 0 0 1-2.8-.8 5.6 5.6 0 0 1-1.4-3.7zM181.3 174l1.1 2M187.6 174.1l3.3-1.8 12.7 22.1M193.4 165a1.79 1.79 0 0 1 2.6 .7 3.8 3.8 0 0 1 .8 4.1 1.79 1.79 0 0 1-2.6-.7 3.6 3.6 0 0 1-.8-4.1z"/>
<path d="M193.6 164.8l14.9-8.6a2.35 2.35 0 0 1 2.6 1.3 3.5 3.5 0 0 1 .8 3.5l-.4 .4-14.9 8.6M227.2 178.9l10.9-6.2a2.2 2.2 0 0 1 2.6 1.3 3.1 3.1 0 0 1 .3 3.8l-10.8 6.3M236.3 162.7l.9 .6 1.4 1.8 .9-.6M236.9 165l-1.8 1.1-.1 .7 1.5 1.7 .9 .4 .1 1.6-1.6-.3-.6 .3a2.4 2.4 0 0 0 2.6 1.9l.2 .2M237.4 169.3l-1.9 1.1M238.4 161.5l-2.1 1.2-.3 .5 .5 1.1 1.4 1.8-.4 1.2-1.7-1.1-.7-.1M238.4 161.3l6.9-3.8zM238.4 161.3l.2 1.1 .9 2.1M239 161.1l.7 .9 1 2.1M239.5 172.8a4.3 4.3 0 0 1 2.2 3.7M239.5 164.5l-.2 .1M240.1 178.4l-.1 1.4 .6 .7 .6-.4 .8-1.2 1.3 1-.2 .9 .5 2.1 .7 .4"/>
<path d="M240.6 168.5a2.32 2.32 0 0 1 3.4-.3 8.2 8.2 0 0 1 3.8 7.9 2.26 2.26 0 0 1-3.8 1.1 8.3 8.3 0 0 1-3.8-7.9zM241.7 163.6l-1 .5M241.8 161.3l-.2 1.9 .3 1.1-1.2-.2M242.4 161.5l.9 2.2v1M242.6 179.4l-1.5 .9M244.3 168.4a8.5 8.5 0 0 0 3.6 6.2M245.2 163.6l-1.9 1.1M245.6 163.4l-.6 .4-.3 1.7-1.4-.8M245.6 163.4l.6 .5M246.1 166.6l1.2 1.3 1-.9h.7M246.2 163.9l.2 1.1-.3 1.6M246.4 170.5l.7 1.3"/>
<path d="M249.3 171.2l.7-.1 1.7 .5M249.6 167.8l-.2 .8-.9 1 .8 1.6M250.3 179.7l-.9 .6M250.4 174.8l.9 .3 1.6 1.3M250.4 178l1.6 1.6 .7 1M251.8 177.2l-1.4 .8M252 172.5l-.5 .5-1.4 .2 .3 1.6M252.4 163l-6.3 3.6M252.4 163l1 1M252.5 160.2l.2 1.1-.3 1.7M252.5 160.2l-6.3 3.7M252.5 160.2l-.6-.5-6.3 3.7"/>
<path d="M252.9 176.4l6.4-3.7v.8l-6.3 3.7zM253 177.2l-.7 .1-1.7-.7-.2 1.4M254.8 166l.9 1.6M255.4 163.3l-1.1 .2-6.3 3.7M255.4 163.3l-6.4 3.7 .6 .8M255.4 163.3l.5 .8M255.7 167.6l1.5-.1 .8 .4M255.7 167.6l-6.4 3.6M255.9 164.1l-.4 1.4-.5 .3-6.4 3.7M255.9 164.1l-6.3 3.7M256.6 170l.2 1.1M256.8 171.1l1.7 .8 .8 .8"/>
<path d="M256.8 171.1l-6.4 3.7M256.9 178.6l.3 1.1-6.8 4M257.1 167.2l14.4 8.3-23.3 13.5-13.2-7.7M257.1 161.4v6.1M257.1 169.7v1.5M257.2 179.7l-6.8 4M257.3 174.7l1.7 2.2M258 167.9l.3 .9-.6 .5-6.3 3.7M258 167.9l-6.3 3.7 .3 .9M258.3 168.8l-6.3 3.7M264.7 167.1a2.14 2.14 0 0 1 2.6 1.1 3.2 3.2 0 0 1 .5 4 2.14 2.14 0 0 1-2.6-1.1 3.2 3.2 0 0 1-.5-4zM264.7 167.1l2.2-1.3a2.24 2.24 0 0 1 2.7 1.3 3.6 3.6 0 0 1 .7 3.4l-2.5 1.8"/>
<path d="M265.4 168.9l.5-.4 1 .7 .2 1.2-.5 .4-1-.7zM266.1 168.5l-.7 .4M266.9 169.3l-1.3 .8M271.5 175.5v3.6l-23.3 13.5-16-9.2M272.7 164.2l-3.8 2.2M273.2 162.2a2.14 2.14 0 0 1 2.6 1.1 3.4 3.4 0 0 1 .6 4 2.52 2.52 0 0 1-3.3-2 2.41 2.41 0 0 1 .1-3.1zM273.2 162.2l2.1-1.3a3.3 3.3 0 0 1 3.6 3.2l-.1 1.6-.4 .4-2.2 1.3M273.8 164l.6-.4 .9 .7 .4 1.2-.7 .4-.9-.7zM274.2 166.8l-3.8 2.2M274.5 163.6l-.7 .4M275.4 164.5l-1.3 .7M277.4 161.5l4-2.3a1.72 1.72 0 0 1 1.5 2.6l-4 2.3"/>
<path d="M283.2 175.5v4.9a3.1 3.1 0 0 0 2.6 2.6 7.7 7.7 0 0 0 7.2-1.1l.7-1.5v-4.9M285.4 173a2.62 2.62 0 0 0-1.9 3.6 7.1 7.1 0 0 0 9.8 0 2.08 2.08 0 0 0-.8-3.1l-1-.5M317.2 176.7v17.2a2.48 2.48 0 0 0 2.5 1.7 3.3 3.3 0 0 0 3.6-1.7v-17.2M317.9 175.6a4.2 4.2 0 0 1 5.1 .5l.3 .5a2.27 2.27 0 0 1-2.4 1.8 3.3 3.3 0 0 1-3.7-1.6zM207.4 190.7a2.16 2.16 0 0 1 1-2.6 2.16 2.16 0 0 1 2.8 .7 6.3 6.3 0 0 1 2.3 6.3 2.05 2.05 0 0 1-3.4 .3M208 189.2a2.26 2.26 0 0 1 2.9 .8 4.4 4.4 0 0 1 1.3 5.4 2.18 2.18 0 0 1-3.1-.8 4.4 4.4 0 0 1-1.1-5.4zM208.3 193.6l-4.7 2.7v-1.9l-3.2 1.7M208.3 188.1l16.5-9.5a4.3 4.3 0 0 1 4.8 3.2 3.8 3.8 0 0 1-.4 4.6l-16.3 9.5M210.8 195.8l-10.4 6M232.2 183.4l-2 1.2M232.2 182.9v.5M244.3 183.3l.4-.7v-1.9l1.3 .5 .7 2.1 .6 1h.7"/>
<path d="M246.3 182.2l-2 1.1M248.2 189v3.6M249.4 180.3l.7 .9 .8 2.2M249.4 180.3l.6-.9 1.6 1.4 .9 .4M249.9 183.2l-1.9 1.1M250.4 183.7l-.7-.8-1.3-1.9-1.1 .2 .5 1.1 .2 2M252.7 180.6l6.3-3.7-.2 .6-6.3 3.7zM315 193.9v4.8a3.1 3.1 0 0 0 2.6 2.6 7.7 7.7 0 0 0 7.2-1l.7-1.6v-4.8M317.2 191.4a2.53 2.53 0 0 0-1.9 3.5 7.1 7.1 0 0 0 9.8 0 2.08 2.08 0 0 0-.8-3l-1-.5"/>
</g>
<!-- layer: Visible Narrow (ISO) -->
<g fill="none" stroke="#000" stroke-width=".38">
<path d="M266.6 58.6a4.2 4.2 0 0 1 3.5 0l-.2 .4a3.6 3.6 0 0 0-3.1-.1zM266.6 58.6l-2.4 1.2M266.8 59.8v-.9l-2.1 1.2M266.8 59.8a3.6 3.6 0 0 1 3.1 .1M267.8 59.6l-1 .2M268.1 59.7l-1.3 .1M268.2 59.6l-.1 .1M268.4 59.6l-.3 .1M268.9 59.7v2.8M269.6 59.8v3.1M269.9 59.9l5.6 3.3M269.9 59.9v-.9l5.5 3.2v.8l.5 .5"/>
<path d="M269.9 59.9v.1M270.1 58.6l5.6 3.2M215.2 67.4a3.1 3.1 0 0 0 2.5 4.3M216.2 68.3v.1M216.3 68.9l-.8 .5M217 70l-.8 .5M217.5 70.4l-.1 .1M223.6 73.5l-1.6 .8M275.6 63.9h.1M275.7 61.8l.5 .5 .2 .6-.2 .5-.5 .5M275.7 61.8l-.3 .4 .5 .4 .2 .5M275.7 63.9l-2.1 1.3"/>
<path d="M218.4 87.5l.2 .1M219.3 90.4l-.7 .5M219.8 89.5l-.6 .3M220 91.6l-.8 .4M221 91.6l-.5 .3M251.3 97.1l-.2 .2M257.6 91.9a3.1 3.1 0 0 0 2.5 4.4M258.7 92.8l-.1 .1M258.7 93.4l-.8 .5M259.4 94.5l-.8 .5M259.9 94.9l-.1 .1M319.6 89.2a4.2 4.2 0 0 1 3.5 0l-.2 .4"/>
<path d="M319.6 89.2l.2 .3a3.6 3.6 0 0 1 3.1 .1M319.6 89.2l-2.4 1.2M319.8 90.4a3.6 3.6 0 0 1 3.1 .1M319.8 90.4v-.9l-2.1 1.2M320.9 90.2l-1.1 .2M321.1 90.3l-1.3 .1M321.1 90.2h.3M321.9 90.3v2.8M322.6 90.4v3.1M322.9 89.6l5.5 3.2v.8l-5.5-3.1M322.9 89.6v.9M322.9 90.5l.1 .1"/>
<path d="M323.1 89.2l5.6 3.2M328.5 93.8l.4 .3M328.5 94.5h.2M328.7 92.4l.5 .5 .2 .6-.2 .5-.5 .5M328.7 92.4l-.3 .4 .5 .4 .2 .5M328.7 94.5l-2.1 1.3M174.1 113.7v5.9M251.3 111.7l-.2 .1M252.3 113.5l-.2 .2M257.6 118.9a3.1 3.1 0 0 0 2.5 4.3M258.6 117.1l-.2 .2M258.7 119.7l-.1 .1"/>
<path d="M271 108.5l-.2 .1M272.7 100.6a3.1 3.1 0 0 0 1.9 4.4l.5-.1M273.7 101.5h-.1M273.7 102.1l-.8 .4M274.4 103.2l-.8 .5M275 103.6h-.2M174.1 121.8v1.5M258.7 120.3l-.8 .5M259.4 121.5l-.8 .5M259.9 121.8l-.1 .1M271 123l-.2 .2M272 124.9l-.2 .1"/>
<path d="M272.7 127.6a3.1 3.1 0 0 0 2.4 4.3M273.7 128.4l-.1 .1M273.7 129l-.8 .5M274.4 130.2l-.8 .5M275 130.5l-.2 .1M278.3 128.5l-.2 .1M302.3 138.3l-.8 .4M302.7 137.4l-.6 .3M302.9 139.4l-.8 .5M303.9 139.5l-.6 .3M315.1 125.1a3.1 3.1 0 0 0 2 4.4l.5-.1M316.2 126.6l-.9 .4"/>
<path d="M316.2 126h-.2M316.9 127.7l-.9 .5M317.4 128.1h-.2M304.9 141.8v.2M315.1 152.1a2.99 2.99 0 0 0 2.5 4.2M316.2 153.5l-.9 .5M316.2 152.9l-.2 .1M316.9 154.7l-.9 .5M317.4 155l-.2 .1M257 161.5v6M257 169.7v1.5"/>
</g>
<!-- layer: Visible (ISO) -->
<circle cx="211.2" cy="83.7" r=".25" fill="#000"/>
<!-- layer: Symbol (ISO) -->
<g fill="none" stroke="#000" stroke-width=".3">
<path d="M148 29.8l73.6 40.2M322.8 33.1l-15.1 12.7M372.4 31.7l-30.9 12.5M71.2 47.7l131.9 42.6M309.3 43.8l.7 .8-2.3 1.2zM341.5 44.2l2.1-1.4 .4 .9zM219.6 68.4l2 1.6-2.5-.7zM71.3 86.3l104.2 20.3M200.9 89.1l2.2 1.2-2.6-.2zM160.9 117.1l2.5 .4-2.4 .6zM163.4 117.5l-92 3.1M173.1 105.6l2.4 1-2.6 .1z"/>
<path d="M125.5 142.3l2.6-.2-2.3 1.1zM128.1 142.1l-56.9 15.3M147.1 172.3l2.5 .2-2.4 .8zM149.6 172.5l-78.2 11.3M364.3 179.9l-47.1 2.2M317.2 182.1l2.5-.6 .1 1zM10 209.4v-6.5h146.1v6.5M10 209.4h146.1v6.5M10 209.4v77.7h146.1v-71.2M10 215.9h146.1M46.7 209.4v77.7M73 209.4v77.7"/>
<path d="M130.7 209.4v77.7M10 223.8h146.1M10 231.7h146.1M10 239.6h146.1M10 247.5h146.1M10 255.4h146.1M10 263.3h146.1M10 271.2h146.1M10 279.1h146.1"/>
<circle cx="143.4" cy="27.3" r="5.2"/>
<circle cx="326.7" cy="29.7" r="5.2"/>
<circle cx="377.2" cy="29.7" r="5.2"/>
<circle cx="66.2" cy="46.1" r="5.2"/>
<circle cx="66.2" cy="85.4" r="5.2"/>
<circle cx="66.2" cy="120.9" r="5.2"/>
<circle cx="66.2" cy="158.8" r="5.2"/>
<circle cx="369.5" cy="179.7" r="5.2"/>
<circle cx="66.2" cy="184.5" r="5.2"/>
</g>
<!-- layer: Border (ISO) -->
<g fill="none" stroke="#000" stroke-width=".7">
<path d="M52.5 6.1v3.9M105 6.1v3.9M157.5 6.1v3.9M210 0v10l-2.9-4.9h5.8l-2.9 4.9 2.9-4.9M262.5 6.1v3.9M315 6.1v3.9M367.5 6.1v3.9M6.1 49.5h3.9M410 49.5h3.9M6.1 99h3.9M410 99h3.9M0 148.5h10l-5-2.8v5.7l5-2.9-5 2.9"/>
<path d="M420 148.5h-10l5-2.8v5.7l-5-2.9 5 2.9M6.1 198h3.9M410 198h3.9M6.1 247.5h3.9M410 247.5h3.9M10 287.1v-277.1h400v277.1h-400h400M52.5 287.1v3.8M105 287.1v3.8M157.5 287.1v3.8M212.9 292l-2.9-4.9 2.9 4.9h-5.8l2.9-4.9v9.9M262.5 287.1v3.8M315 287.1v3.8"/>
<path d="M367.5 287.1v3.8"/>
</g>
<!-- layer: Title (ISO) -->
<g fill="none" stroke="#000" stroke-width=".51">
<path d="M350 212v15.1M230 227.1v-15.1h180v15.1M230 227.1h120v14.9h-120zM350 227.1h60v14.9h-60zM230 242h60v45.1h-60zM290 257h120M320 242v45.1M350 242v45.1M410 242v30h-120v-30h-60v30M290 272h120v15.1h-120zM306 278.7v6.7M380 272v15.1"/>
<path d="M293.4 282.1h18.1M294 281l6-1.9v5.9l-6-1.9z"/>
<circle cx="306" cy="282" r="3"/>
<circle cx="306" cy="282" r=".98"/>
</g>
<!-- layer: Symbol (ISO) -->
<path d="M309.3 43.8l.7 .8-2.3 1.2zM341.5 44.2l2.1-1.4 .4 .9zM219.6 68.4l2 1.6-2.5-.7zM200.9 89.1l2.2 1.2-2.6-.2zM160.9 117.1l2.5 .4-2.4 .6zM173.1 105.6l2.4 1-2.6 .1zM125.5 142.3l2.6-.2-2.3 1.1zM147.1 172.3l2.5 .2-2.4 .8zM317.2 182.1l2.5-.6 .1 1z" fill="#000"/>
<g font-size="4.8">
<text x="25" y="9.6">8</text>
<text x="77.4" y="9.6">7</text>
<text x="129.9" y="9.6">6</text>
<text x="182.4" y="9.6">5</text>
<text x="234.9" y="9.6">4</text>
<text x="287.5" y="9.6">3</text>
<text x="339.9" y="9.6">2</text>
<text x="392.4" y="9.6">1</text>
<text x="6.6" y="26.5">F</text>
<text x="142.1" y="29">4</text>
<text x="410.9" y="26.5">F</text>
<text x="325.4" y="31.5">2</text>
<text x="375.9" y="31.4">5</text>
<text x="64.8" y="47.8">7</text>
<text x="6.5" y="76.1">E</text>
<text x="410.8" y="76.1">E</text>
<text x="64.8" y="87.2">9</text>
<text x="6.2" y="125.5">D</text>
<text x="64.8" y="122.6">6</text>
<text x="410.5" y="125.5">D</text>
<text x="64.8" y="160.6">8</text>
<text x="6.4" y="175.1">C</text>
<text x="410.7" y="175.1">C</text>
<text x="368.2" y="181.4">3</text>
<text x="64.8" y="186.3">1</text>
<text x="70.5" y="207.9">PARTS LIST</text>
<text x="22.9" y="214.4">ITEM</text>
<text x="55.4" y="214.4">QTY</text>
<text x="86.2" y="214.4">PART NUMBER</text>
<text x="132.4" y="214.4">MATERIAL</text>
<text x="27.1" y="220.8">1</text>
<text x="58.5" y="220.8">1</text>
<text x="73.9" y="220.9">Brakett del 1</text>
<text x="131.6" y="220.8">6063 - T6</text>
<text x="6.4" y="224.5">B</text>
<text x="410.7" y="224.5">B</text>
<text x="27.1" y="228.8">2</text>
<text x="58.5" y="228.7">1</text>
<text x="73.9" y="228.8">Brakett del 2</text>
<text x="131.6" y="228.8">6063 - T6</text>
<text x="232" y="232.5">TITLE</text>
<text x="27.1" y="236.7">3</text>
<text x="58.5" y="236.7">4</text>
<text x="73.9" y="236.7">M4x0,7 L14</text>
<text x="131.6" y="236.7">Steel</text>
<text x="27.1" y="244.5">4</text>
<text x="58.5" y="244.6">2</text>
<text x="73.9" y="244.7">XC-430_idle</text>
<text x="131.6" y="244.7">N/A</text>
<text x="27.1" y="252.5">5</text>
<text x="58.5" y="252.5">8</text>
<text x="73.9" y="252.5">PHS_M2_5X12_K</text>
<text x="131.6" y="252.5">N/A</text>
<text x="27.1" y="260.4">6</text>
<text x="58.5" y="260.4">2</text>
<text x="73.9" y="260.4">GirP15T</text>
<text x="131.6" y="260.4">ABS</text>
<text x="27.1" y="268.3">7</text>
<text x="58.5" y="268.3">2</text>
<text x="73.9" y="268.3">AdapterDrivhjul</text>
<text x="131.6" y="268.3">PLA</text>
<text x="6.4" y="274.1">A</text>
<text x="410.7" y="274.1">A</text>
<text x="27.1" y="276.2">8</text>
<text x="58.5" y="276.2">2</text>
<text x="73.9" y="276.3">Aksling m gjenget parti</text>
<text x="131.6" y="276.2">6063 - T6</text>
<text x="27.1" y="284.1">9</text>
<text x="58.5" y="284.1">8</text>
<text x="73.9" y="284.1">M2x0,4 L5</text>
<text x="131.6" y="284.1">Steel</text>
<text x="25" y="290.9">8</text>
<text x="77.4" y="290.9">7</text>
<text x="129.9" y="290.9">6</text>
<text x="182.4" y="290.9">5</text>
<text x="234.9" y="290.9">4</text>
<text x="287.5" y="290.9">3</text>
<text x="339.9" y="290.9">2</text>
<text x="392.4" y="290.9">1</text>
</g>
<g font-size="4.1">
<text x="352" y="223.6">NS-ISO 2768-1-m</text>
<text x="232" y="238.7">MotorBrakett</text>
<text x="292" y="253.5">JM</text>
<text x="322" y="253.5">JM</text>
<text x="292" y="268.5">1.5:1</text>
<text x="322" y="268.5">MM</text>
<text x="322" y="283.7">4/19/2025</text>
<text x="352" y="283.6">A3</text>
<text x="382" y="283.7">1 / 1</text>
</g>
<g font-size="3.4">
<text x="232" y="216.6">NOTES</text>
<text x="352" y="216.6">GENERAL TOLERANCES</text>
<text x="352" y="231.6">MATERIAL</text>
<text x="292" y="246.6">ASSEMBLY BY</text>
<text x="322" y="246.6">PREPARED BY</text>
<text x="352" y="246.6">APPROVED BY</text>
<text x="292" y="261.6">SCALE</text>
<text x="322" y="261.6">UNITS</text>
<text x="352" y="261.6">REVISION NUMBER</text>
<text x="292" y="276.6">PROJECTION</text>
<text x="322" y="276.5">DATE</text>
<text x="352" y="276.6">SHEET FORMAT</text>
<text x="382" y="276.6">SHEET</text>
</g>
</svg>
